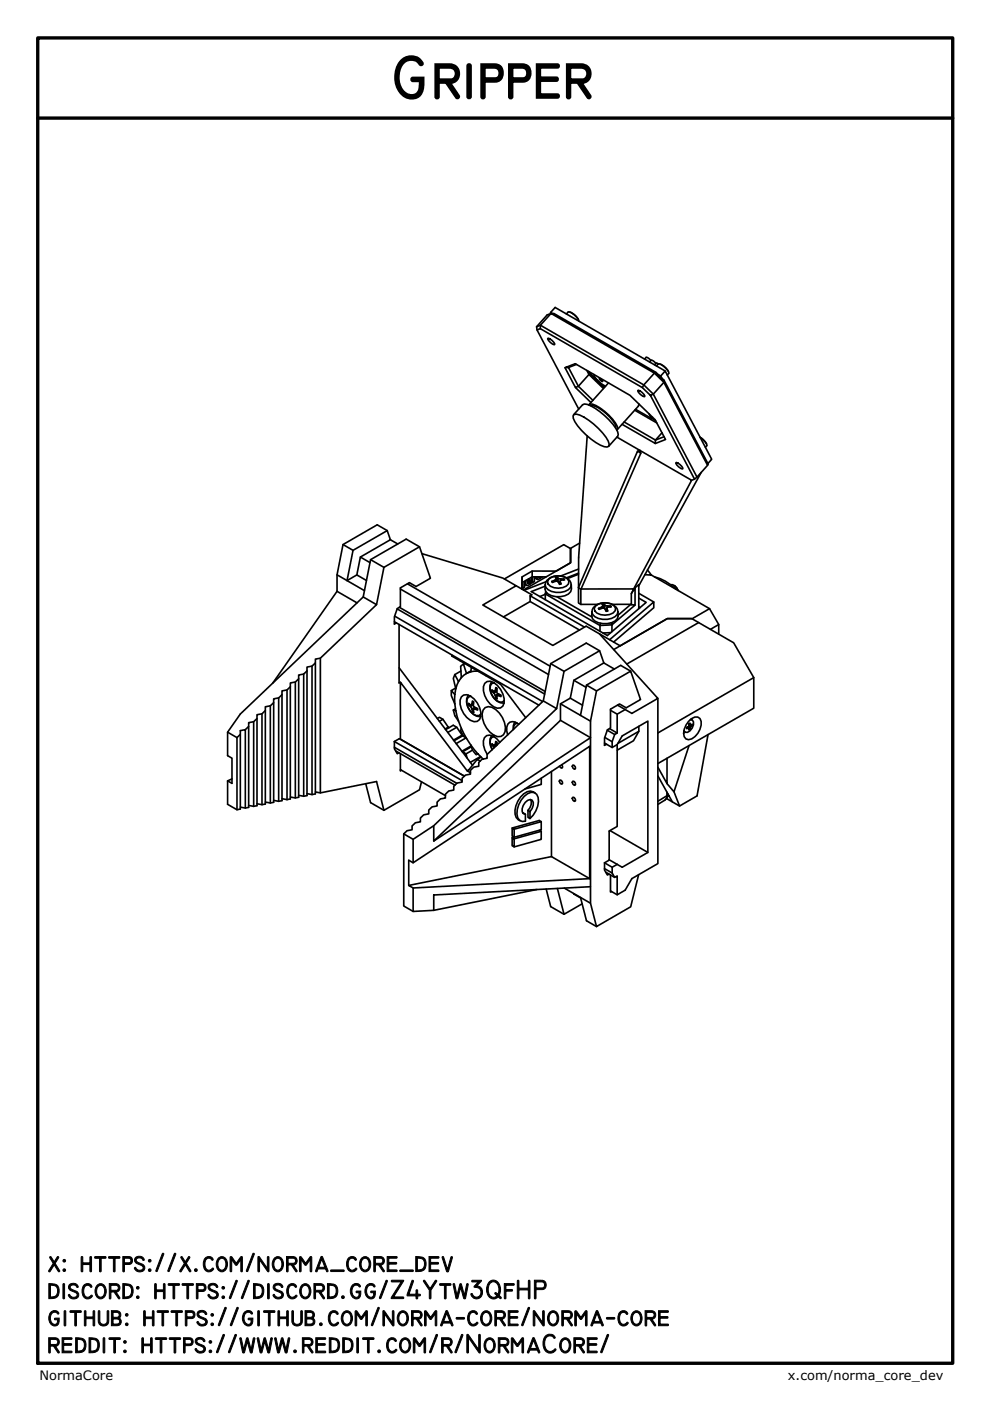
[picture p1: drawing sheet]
<svg xmlns="http://www.w3.org/2000/svg" width="210mm" height="297mm" viewBox="0 0 210 297" stroke-linecap="round" stroke-linejoin="round" font-family="sans-serif">
<!-- layer: Visible (ISO) -->
<g fill="none" stroke="#000" stroke-width=".35">
<path d="M113.8 69.3l.8-.3 21.9 12.6 2 2 2.3-2.5M113.8 69.3l.1 .7M116.2 71.7a2.46 2.46 0 0 1 1.4 1.3l-.1 .1a2.46 2.46 0 0 1-1.4-1.3zM116.7 66.3l.4 .2M116.7 66.3l.1 .2M116.7 66.3l1-1.1 23.3 13.5M116.8 66.5l-.8 .3-2.2 2.5M116.8 66.5l-2.2 2.5v.7M119.8 78l2.2 4.2 .6-.3 3.1 3M120.1 66.6l.4-.5a3.1 3.1 0 0 1 2.2 2M120.9 66.2l.8 .5 .9 1M122.2 77.3l-1.7 .6"/>
<path d="M124.4 78.5l.5 .9-2.3 2.5-2.1-4-.7 .1 2.2-.9 11.6 6.7 5.3 5.2 2.2 4.2-2.2 .8M124.8 78.8l.1 .1M125.9 79.4a5.3 5.3 0 0 0 2.5 2.5M136.7 76.1l.5-.3 .8 .6M137.7 76.7l.5-.3 .9 .6M139.1 78.9l-21.7-12.4h-.6l21.9 12.6-2.2 2.5-.3 .6M139.2 77.6l.4-.4a2.82 2.82 0 0 1 2.2 2l-.3 .3M139.6 79.4l.5 .3M139.6 77.1l-.5-.1-.3 .4M140 77.2l.8 .5 .9 1.1M140.1 79.7l.9-1 9.9 18.7-.8 .9M140.1 79.7l.2 .4"/>
<path d="M121.6 88l1.9-2.2 .4-.1a10.1 10.1 0 0 1 5.2 3.3 6.3 6.3 0 0 1 2 3.1l-.1 .4-1.9 2.1M121.7 87.9a4.2 4.2 0 0 1 3.1 1.2 11.2 11.2 0 0 1 4.4 5.1l-.1 .4-.4 .2a10.2 10.2 0 0 1-5.4-3.5 5.2 5.2 0 0 1-1.8-3.1zM122 82.2l3.3 3.1M124.5 92.4l-1.8 25.7v6.5M124.9 85.9l.2-.2a8.8 8.8 0 0 1 5.4 4l.4 .7 .1 .5-.2 .3M125.3 86.1a2.89 2.89 0 0 1 2.4 .9 8.5 8.5 0 0 1 2.9 3.4l-.1 .3M127.1 80.2l.7 .6a.72 .72 0 0 1-.7-.6zM128.2 82.1l-3.3-3.2v.5l3 3M129 81.2l-4.1 4.6M130.8 92.7l15.8 9.1-12.2 23.1M131.9 90l7 4 .1-.7 1.4-1.5M132.3 89.5l6.7 3.8 1.8-.7"/>
<path d="M134.6 87l4.7 2.7M134.8 86.8l4.2 2.4M135.2 95.7l.5-.2 .2 .6M135.3 82.7a2.46 2.46 0 0 1 1.4 1.3l-.1 .1a2.42 2.42 0 0 1-1.4-1.2zM135.4 85.6v.5l-4.5 5M137.6 87.7l.5 1 .3-.2M137.9 83.8l.6-.2 9.3 17.6-.5 .4-9.4-17.8-1.7-1.6-21.6-12.5-.7 .3 8.8 16.7M140.8 80.6l9.3 17.8-.1 .3-9.2-17.6zM140.8 80.6l-1.7-1.7-.4 .2 2.1 2M143.4 98a2.46 2.46 0 0 1 1.4 1.3l-.1 .1a2.43 2.43 0 0 1-1.4-1.2zM148.4 92.7l.9 .7 .5 .7M148.5 92.7a2.58 2.58 0 0 1 1.4 1.8l-.3 .3"/>
<path d="M150 98.7l-2.2 2.5M72.7 115.5l2.2 1.2M76.4 118.1l6.4-3.7-.7-1.9-7.2 4.2-1.3 6.4 2.1-1.2 2 1.2M78.4 119.3l-2-1.2-.7 3.8M78.6 118.7l2.8 1.6M82.1 112.5l-2.1-1.2-7.3 4.2-1.2 6.4v3.5M82.8 114.4l1.5 .9M88.9 115.9l-2.8-1.6-7.5 4.4-1.6 7.9M89.5 117.4l17.1 5.2 2.8 1.6-7 4.1 14.8 8.5 7.1-4 2.8 1.6 12.4 13.7-5.5 3.2-3.1-1.8M122.9 115.1l-2 1.2v3.1l-9.9 5.7M147.3 101.6l-.7 .2M148.7 100.2l-13.3 24"/>
<path d="M67.9 139.5v28.6M71.5 121.9l5.8 3.3M71.5 125.4l4.2 2.4M71.5 125.4l-13.7 19.5M79.8 128.2l1.6-7.9 7.5-4.4 2.4 6.7-3.1 1.8-1.4-.9-1.9 1.1v4l-.7 .4-.6 1.8v1.5l.4-.2M83.6 131.8l30.7 17.7M83.7 130.6l31.4 18.1M84.2 129.1l31.3 18.1M84.6 132.4v12.4l.3-.2M84.7 128.8l30.9 17.8M84.9 124.9l31.4 18.1M86.4 123.8l30.2 17.5"/>
<path d="M95.8 138.8v.3l2.7 1.6M109.4 124.2l3.4 1.9-.4 .2M110.7 124.7h.1M110.7 123.7h.1M110.7 123.9l.1 .1M110.7 122.3v1.2M111.2 123.3v.2M111.2 123.5v1l-.4 .2v-1M111.2 123.9l.4 .2M111.2 123.5l.2 .2M111.6 123l-.2 .7M111.9 123.5l.3 .1"/>
<path d="M111.9 122.9l.3-.2 .1 .3-.5 .2zM112.1 122.8l.2 .2M112.2 123.6l-.2 .1M112.2 123.3l.3 .1M112.4 127.5l-5.7 3.3M112.5 123.1l.2 .1M112.5 123.4l-.3 .2M112.6 123.1a.76 .76 0 0 1-.7 1h-.3l-.2-.4M112.6 122.4l.1 .6-.9 .5 .1 .2M112.6 123.2l-.1 .2M112.8 121.1v1.2M112.9 122.3v1.2l-.2-.1"/>
<path d="M113.3 122.3v1l-.4 .2M113.5 122.4l.3 .2M113.5 122.3l.1 .3 .3 .3M113.9 122.3l-.1 .3M114.2 122.3l.2 .1M114.3 122.3l.1 .1M114.5 122.3l-.1 .1M114.6 122.5h.1M115 122.3l-.4 .2v-.1l-.4 .4-.2 .1-.2-.3M115.6 124.3l-3 1.1 16.2 9.3 8.2-7-1.6-.9M115.6 124a1.74 1.74 0 0 0 1.3 2.3 3.9 3.9 0 0 0 4.1-.9l.2-.5-.1-.9M115.6 124a2.14 2.14 0 0 0 2.3 1.6 3.3 3.3 0 0 0 3.1-1.1l.1-.5"/>
<path d="M115.6 124a2.72 2.72 0 0 1 3.7-1.8 2.06 2.06 0 0 1 1.8 1.8M115.6 126l-1.2 .5M115.7 125.4l-.1 1.7M115.8 123.3l-4.7 1.9M115.8 122.3h-3l-2.1 1.2v1.4v-2.6l2.1-1.2h5.1l3.1-1.8v-3l-1.5-.8-12.6 7.3M115.9 125.7l-.3 .2 11.6 6.7v1.2M116.4 122.8a3.2 3.2 0 0 1 3.9-.1l.3 .5a1.8 1.8 0 0 1-2.2 1.5 1.91 1.91 0 0 1-2.3-1.4zM117 123.3l.2 .2M117.7 123l-.7 .3 .1 .2 1.1-.3 .4 .7 .4-.1-.2-.5M117.7 123v.3M118 122.7v.5M118.1 126.5l7.4 4.3"/>
<path d="M118.1 122.3l.1 .9M118.3 122.6l-.2-.3-.4 .1 .2 .3-.2 .3M118.3 122.6l.6 .2M118.3 122.6v.7M118.8 123.2l-.1 .7 .1-.6M118.9 122.8l.7-.1 .1 .3h-.7l-.2 .1v.2M118.9 122.8v.2M119.6 122.7l-.2 .3M122.7 124.6v3.3l.5 .2M122.7 124.6l12.5-28.9 .7 .4-12.7 28.8M122.7 124.6l.5 .3M122.7 121.7l-2.4 1"/>
<path d="M122.7 121.5l-2.6 1M122.7 120.6l-3.8 1.5M123.2 124.9v3.2M123.2 124.9h11.2l-.5 1M123.9 133l-11.5-6.7v1.2l10.5 6.1M125.5 129.7a1.74 1.74 0 0 0 1.3 2.3 3.9 3.9 0 0 0 4.1-.8l.2-.6-.1-.9M125.5 129.7a2.14 2.14 0 0 0 2.3 1.6 3.3 3.3 0 0 0 3.1-1l.1-.6M125.5 129.7a2.71 2.71 0 0 1 3.7-1.8 2.05 2.05 0 0 1 1.8 1.8M126.3 128.5a3.3 3.3 0 0 1 3.9-.1l.3 .6a1.82 1.82 0 0 1-2.2 1.4 1.91 1.91 0 0 1-2.3-1.4zM126.7 128.1h-3.5M126.9 129l.2 .2M127.1 138l-2.8-1.7-7.5 4.4-1.6 7.9"/>
<path d="M127.3 132.2l-.1 .4 2.5-.1v1.4M127.6 128.7l-.7 .3 .1 .2 1-.3 .5 .7 .4-.1-.2-.5M127.6 128.7v.3M127.9 128.5v.4M128 128l.1 1M128.2 128.3l-.2-.3-.4 .1 .2 .3-.2 .3M128.2 128.3l.6 .2M128.2 128.3v.7M128.6 128.9v.7l.1-.6M128.8 128.5h.7l.1 .2h-.7l-.2 .1v.2M128.8 128.5v.2M129.2 135.6l9.4-8v1.3l-8.5 7.2"/>
<path d="M129.5 128.5l-.2 .2M129.5 134.1l-1.6 .1M130.1 137.7l11.4-6.6h5.1l9 5.2 4.2 7.4v6.5l-20.3 11.7M133.8 128.1l.8 .2-4.9 4.2-.1-.4M133.8 128.1l-2.8 2.3M133.8 128.1h-4M133.9 128.2v-2.3l.7-1.3v3.7M134.6 124.6l.8-.7v5.2M135.4 128.6l.3 .2M135.4 125.8l3.2 1.8M137.3 120.8l.8 1.1-1.4-.1M138.1 121.9l12.3 7.1-3.7 2.2h-5.3l-9.9 5.7-4.4-2.5"/>
<path d="M138.8 122.3a10 10 0 0 1 4.6 2.7M142.2 124a1.56 1.56 0 0 1 1.5 1.2M142.9 124.1l.6 .6 .3 .5M148.1 132l-15.2 8.8M150.4 129l2 3.4v2.1M152.4 132.4l-1.8 1M48.3 155.2l1.9 1.2v15.3M51 155.7l-.8 .7M52 154.7l.7-.7v-.8l1.1-.2 .7-.7v-.8l1-.2 .8-.6v-.8l1-.2 .7-.7v-.8l1.1-.2 .7-.7v-.8l1.1-.2 .7-.7v-.8l1-.2 .7-.7v-.8l1.1-.2 .7-.7v-.8l1.1-.2 .7-.6v-.9l1-.2 11.9-11.3-2.8-1.6-26 24.8-2.7 3.8v5l.9 .6v5.3l-.9-.5M52.7 154v17.2l-.7 .1-1-.2M53.8 153v18M54.5 152.3v18.5l-.7 .2-1.1-.2"/>
<path d="M55.5 151.3v19.3M56.3 150.7v19.8l-.8 .1-1-.2M57.3 149.7v20.6M58 149v21.1l-.7 .2-1-.2M59.1 148v21.9M59.8 147.3v22.5l-.7 .1-1.1-.2M60.9 146.3v23.2M61.6 145.6v23.8l-.7 .1-1.1-.2M62.6 144.6v24.6M63.3 143.9v25.1l-.7 .2-1-.2M64.4 142.9v25.9M65.1 142.2v26.5l-.7 .1-1.1-.2"/>
<path d="M66.2 141.2v27.3M66.9 140.6v27.7l-.7 .2-1.1-.2M83.6 157.2l1.1-.6 13.8 8-13.6-7.9v-12.1l14.1 18.8M83.6 157.2v1.5l.6 1.1 .4-.2M83.6 157.2l14.4 8.3M83.6 158.4l13.3 7.7M83.9 159.2l12.6 7.3M84.6 141.6l13.5 17.8M84.9 159.8v3.6l.2-.1M92.7 152.3l.5-.2 .7 .4 1.1 1.7M93.9 152.5l-.7 .4M94.5 154.7l1.6-.9 .7 .4 1.2 1.7"/>
<path d="M95 154.2l-.6 .4M95 154.2l.2 .1M95.7 146.4v1.1l.7 1.7M96.1 150.5l.3 1.2 .8 1.2M96.4 143l-.3 .8 .5 2.2M96.4 147.2v2M96.4 149.2l.2 1.5M96.6 150.3l-.5 .2 .5 .2M96.6 145.9l-.9 .5 .7 .8M96.6 150.7l.6 2.2M96.6 146l-.2 1.2M96.8 154.2l-1.9 1.1"/>
<path d="M97.2 144.5l-.6 1.5M97.2 152.9l.6 1.5M97.7 142.3l-1.3 .7 .8 1.5M97.8 154.4l1.1 2.2M97.8 154.4l-.1 .5 .6 1.2 .6 .5M97.8 143.7l-.6 .8M97.8 147.8a1.73 1.73 0 0 1 2.7 .4 4.2 4.2 0 0 1 1.2 4.4 1.75 1.75 0 0 1-2.7-.5 4.2 4.2 0 0 1-1.2-4.3zM98 155.9l-1.8 1M98 155.9l.1 .1M98.1 159.4l.7 .4 .2 .9zM98.2 156l-1.9 1.1M98.3 140.8l-.6 .5 .1 2.4"/>
<path d="M98.5 140.7l-.2 .1 .6 2 .9-.6M98.5 140.7l7.6 4.4 5.4 7.1M98.8 156.5l-2.1 1.2M98.9 156.6l.9 1.4M99.3 147.4a3.2 3.2 0 0 0 2.6 4.5M99.7 149.4h-.4M99.7 149.8l.3 .5M99.8 147.6l-.5 .2a2.65 2.65 0 0 0 1 3.6l.7 .3h.5l.5-.3M99.8 158l1.5 1.8M99.8 142.4l-.9 .4-1.1 .9M99.8 158l.3 1M99.9 158.2l-2 1.1"/>
<path d="M99.9 158.3l-1.8 1.1M99.9 141.5l-.1 .9M100 149.3l-.1 .2h-.2l-.4-.4v.3l.4 .4M100 149.3l.2-.7 .2 .2v.7M100.2 159l-1.4 .8M100.3 159.2l.7 .8M100.4 149.5l.3 .5M100.4 149.5l-.7 .3M100.4 150.6l-.2 .3M100.4 149.3l-.5 .2M100.4 149.1l-.4 .2M100.7 150.3h-.3v.2v.5l-.2-.1-.2-.6"/>
<path d="M100.7 150l.6 .2v.3l-.6-.2M100.7 150l-.7 .3M100.8 150l-.4 .3M100.9 150.1l-.2 .2M101.3 142.3h.1M101.3 159.8l-.3 .2 .3-.2M101.3 159.8l1.1 1.1M101.3 142.3l-1.5 .1M102.8 144.9a1.73 1.73 0 0 1 2.7 .4 4.2 4.2 0 0 1 1.1 4.4 1.74 1.74 0 0 1-2.7-.4 4.2 4.2 0 0 1-1.1-4.4zM102.9 150a2.48 2.48 0 0 1 3 1.2 4.9 4.9 0 0 1 1.2 3.9l-.3 .7a1.97 1.97 0 0 1-2.9-.6 4.9 4.9 0 0 1-1.5-4.6zM104.2 155.9a2.76 2.76 0 0 0 .2 3 2.11 2.11 0 0 1-.1-2.6l.4-.1M104.2 144.5a3.2 3.2 0 0 0 2.7 4.6"/>
<path d="M104.6 158h-.3M104.6 146.5l-.3 .1M104.7 146.9l.3 .6M104.7 144.8l-.5 .2a2.64 2.64 0 0 0 1 3.5l.7 .4h.6l.4-.4M105 157.9l-.1 .2-.2-.1-.4-.3v.3l.5 .5M105 157.9l.1-.7 .3 .2-.1 .6M105 146.4l-.1 .2h-.2l-.4-.4v.4l.4 .3M105 146.4l.1-.6 .3 .1-.1 .7M105.3 146.6l.3 .5M105.3 158l-.6 .4M105.3 146.6l-.6 .3M105.3 157.9l-.4 .2"/>
<path d="M105.3 147.8l-.2 .2M105.3 146.4l-.4 .2M105.3 157.7l-.3 .2M105.3 146.3l-.3 .1M105.6 147.5h-.2l-.1 .1 .1 .6-.3-.2-.1-.5M105.6 147.1l.6 .3v.3l-.6-.2M105.6 147.1l-.6 .4M105.7 147.2l-.3 .3M105.9 147.2l-.3 .3M106 157.4a2.57 2.57 0 0 0-2.8-1.4 2.34 2.34 0 0 0-.4 3l.5 .9M109.2 153.1l-.4 .8v.8M109.7 153.3l-.5 .2-.3 .5v.7"/>
<path d="M110 153.5a1.44 1.44 0 0 0-1.5-.5 1.44 1.44 0 0 0-1 1.1l.1 1.7M116.8 140.7l2.8 1.6M118 150.2l1.6-7.9 7.5-4.3 .9 2.6-6.3 3.6-.8 3.8-2.1 1.2v3.5l-26.8 25.6M118.8 152.7l6.4 3.7v-3.5l1.3-6.4 7.2-4.2 2.1 6-3 1.8-1.5-.8-1.9 1.1v4l-.6 .3-.6 1.8v1.5l.4-.2M118.8 149.2l6.4 3.7M120.9 148l2.6 1.5M121.7 144.2l2.6 1.5M126.5 146.5l-2.2-1.2-1.2 6.4M128 140.6l2.3 1.3M128.2 157.5l1.6 1M128.2 156.3l1.6 1M128.8 154.8l1.5 .9"/>
<path d="M129.2 154.5l1.7 .9M129.4 150.6l1.5 .8M130.9 157.9v17.3l-1.7 1v6.2l-1 .5M130.9 157.9l1-1.9 5.5-3.1v27.8l-5.5 3.2-2.7-1.6M132.6 150.4l-1.7 1v4l-.6 .3-.5 1.6v1.2l1.1-.6M133.7 142.3l-2.1-1.2-7.3 4.2M135.5 154v1.1l-4.5 2.5M135.5 155.1l-1.2 2-3.4 2M139.5 148.1v35l-5.5 3.2-1.4 2.4-1.7 1v-4l-.6 .3-.5-.9v-1.2l1.1-.6M145 155.1l.3 .1M145.8 154.1l.3 .2M145.9 154.1l.2 .2"/>
<path d="M146 154.1l.3 .2v.3l-.2-.2M146 154.3l.1 .1-.1 .4 .3-.2M146 154.1l-.4 .1v.3l.4-.2-.3-.1M146 153a1.61 1.61 0 0 1 2.4-.7 3.4 3.4 0 0 1-2.4 4.5l-.6-.1a2.34 2.34 0 0 1 0-2.9zM146.1 153.6l.2 .1M146.1 153.7l.3 .1M146.1 158.1l-3.2 9.8-1.5-1.8M146.1 153.8l.6 .1-.2 .2M146.1 153.9l.4 .2M146.3 153.7l.2 .1 .2-.2v.3M146.3 153.7v-.4l-.2 .1-.1 .7M146.4 152.6l.4 .1a1.78 1.78 0 0 1-1.5 2.6l-.3-.4"/>
<path d="M146.5 154.1l-.2 .2M146.5 152.5l.3 .1M150.1 155.8l-2.3 12.9-3.7 2.2-1.2-3M159.8 143.7l-20.3 11.7M49.2 165.1l-.9 .5v4.9l1.9 1.2 .8-.2v-16.6l1-.2v16.6M77.5 166.2l1.1 4 2.8 1.6M84.9 163.2l9.5 5.5M85.6 176.8v15.3l2 1.1M87.6 177.9l4.4-2.8v3.2l33.2-21.9v31.6l-33.2 1.8v3.2l-4.4 .2v-4.9l37.4-2v-28.1l-37.4 24.7zM89.4 165.8l-.5 1.6-7.5 4.4-1.6-6.1-11.9 2.4-1-.2M92 175.1l26-24.9-2.8-1.6-11.9 11.4v.8l-1.1 .2-.7 .6v.9l-1 .2-.8 .6v.8l-1 .2-.7 .7v.8l-1.1 .2-.7 .7v.8l-1.1 .2-.7 .7v.8l-1 .2-.7 .7v.8l-1.1 .2-.7 .6v.9l-1.1 .2-.7 .6v.8l-1 .2-.7 .7v.8l-1.1 .2-.7 .7 2 1.1M99 160.7l1.2 1.5"/>
<path d="M99.4 163.2l-.4 .2 .2 .1M101.8 161.4l-.6-.4-2 2.5 .5 .3M101.9 160.4l-2.2 1.2M102 160.5l-.8 .5M102.4 160.9h.1M108.6 175.6l.4 .2v1.7l-.4-.2zM108.6 175.6l5.7-1.6 .5 .2-5.8 1.6M108.6 177.6l.4 .2v1.8l-.4-.3zM109 177.5l-.4 .1M110.8 172.4l.6 .2v1.5l-.7 .1a1.9 1.9 0 0 1-1-2.6 4.7 4.7 0 0 1 2.9-3.6 1.5 1.5 0 0 1 1.6 1.9 5.4 5.4 0 0 1-1.8 3.6M111.9 171.8v1.5l.5 .2v-1.4M111.9 171.8l.5 .3"/>
<path d="M112.4 172.1a1.95 1.95 0 0 0 .4-2.4 1.48 1.48 0 0 0-1.9 1.1l-.2 .7v.6l.3 .4 .4 .1M112.5 169.5a2.1 2.1 0 0 1-.6 2.3M113.5 168.1a1.73 1.73 0 0 0-2.5 .2 4.6 4.6 0 0 0-1.5 5l.8 .7M114.4 176l.4 .3-5.8 1.5M114.8 174.2v1.7l-5.8 1.6M114.8 176.3l-.1 1.7-5.7 1.6M114.8 165v1.3l-3.5 1M116.9 163.6v18l8.1 4.7M118.7 165.4l.3 .1 .3 .3v.4l-.3 .1-.3-.3-.1-.4zM119.1 162.1l.2 .7-.2 .1-.3-.2-.2-.3M121.5 169l.3 .1 .2 .4v.3l-.2 .1-.3-.2-.2-.4zM121.5 162.2l.3 .1 .2 .4v.3l-.2 .1-.3-.3-.2-.4z"/>
<path d="M121.5 165.6l.3 .1 .2 .4v.3l-.2 .1-.3-.2-.2-.4zM129.3 176.1l8.1 4.6M139.5 164.5l3.1 5.5M141.3 169.3l2.8 1.6M141.4 167.9v.8l-1.9 1.2M141.4 160.8v5.3l-1.9-3.4M141.6 168.4l-.3 .9-.3 .3-1.5 1M141.6 168.4v.4l-.4 .6M141.8 168.7l-.2 .1M87.6 182.9l-.9-.5v5.3M113.8 188.6l-21.8 4.4M115.8 188.5l1 3.7 2.8 1.6"/>
<path d="M116.9 181.6l-30.2 6.1 .9 .6M118.2 188.4l1.4 5.4 3.8-2.2M119.6 188.3l5.6 3.2M121.6 189.4l1.5 1M123.1 190.3l1.2 4.9 2.2 1.2M128.2 182.9v1.6l.6 1 .3-.2M128.2 182.9l1.6 1M128.2 184.2l1.6 .9M128.4 184.9l1.9 1.1M129.4 185.5v3.6l.3-.1M129.4 188.9l1.5 .8M135.4 185.5l-1.7 6.8-7.2 4.1-1.3-4.9v-3.5"/>
</g>
<!-- layer: Border (ANSI) -->
<path d="M8 8h194v281h-194zM8 25h194" fill="none" stroke="#000" stroke-width=".71"/>
<text font-size="12.9" x="83" y="20.8">Gripper</text>
<g font-size="5.8">
<text x="10" y="269.6">x: https://x.com/norma_core_dev</text>
<text x="10" y="275.3">discord: https://discord.gg/Z4Ytw3QfHP</text>
<text x="10" y="281.1">github: https://github.com/norma-core/norma-core</text>
<text x="10" y="286.8">reddit: https://www.reddit.com/r/NormaCore/</text>
</g>
<g font-size="2.7">
<text x="8.4" y="292.6">NormaCore</text>
<text x="167.1" y="292.6">x.com/norma_core_dev</text>
</g>
</svg>
